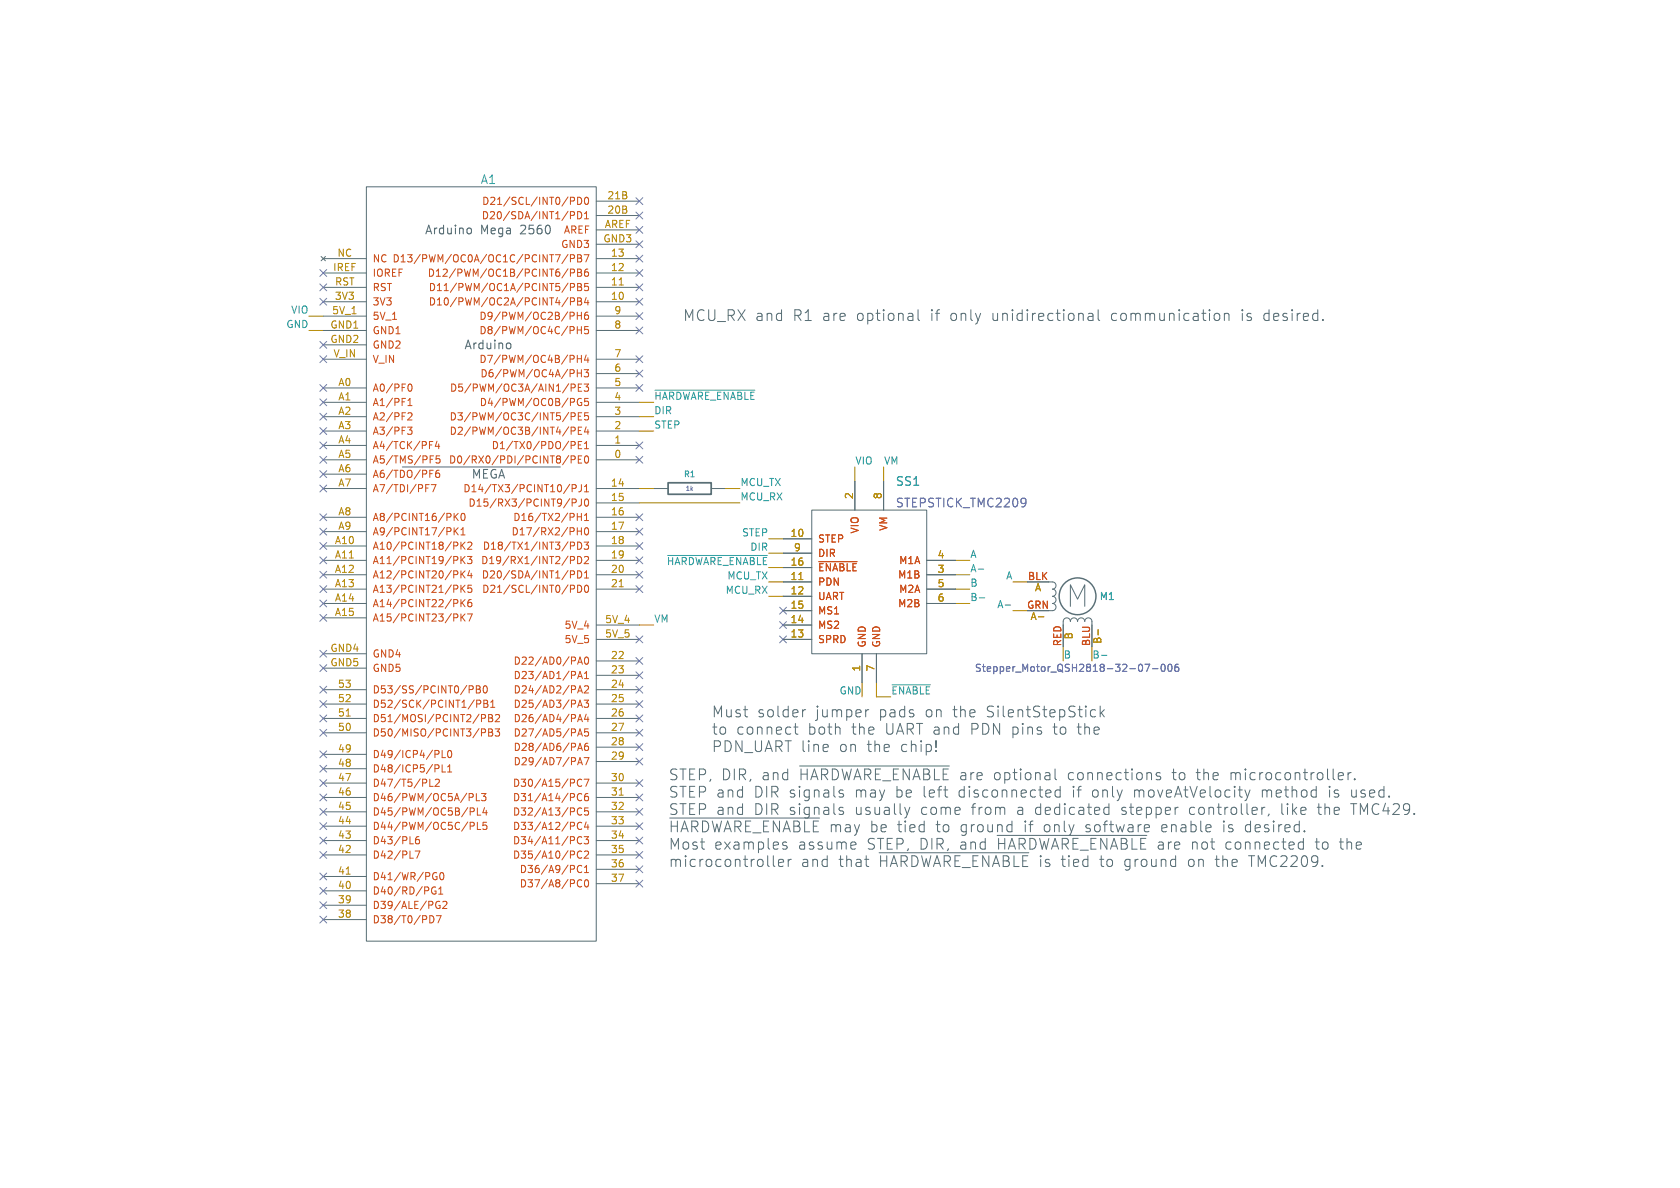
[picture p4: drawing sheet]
<svg xmlns="http://www.w3.org/2000/svg" width="297mm" height="210mm" viewBox="0 0 297 210" stroke-linecap="round" stroke-linejoin="round" font-family="sans-serif">
<g fill="none" stroke="#586e75" stroke-width=".18">
<path d="M64.8 33h40.6v133.4h-40.6zM105.4 38.1h7.6M105.4 35.6h7.6M56.8 45.3l.7 .8M57.1 53.3h7.7M57.1 50.8h7.7M57.1 48.3h7.7M57.1 45.7h7.7M57.1 55.9h7.7M57.1 58.4h7.7M57.5 45.3l-.7 .8M105.4 53.3h7.6"/>
<path d="M105.4 50.8h7.6M105.4 48.3h7.6M105.4 45.7h7.6M105.4 55.9h7.6M105.4 58.4h7.6M105.4 40.6h7.6M105.4 43.2h7.6M162.3 54.8v1.6l.3 .3M192.4 55.5l.2-.1 .5 .1 .1 1.2M193.2 55.8l-.6 .1a.37 .37 0 0 0-.3 .4 .37 .37 0 0 0 .3 .4l.6-.1M194.1 54.8v1.6l.3 .3M215 55.4a.52 .52 0 0 1 .6 .4v.5a.52 .52 0 0 1-.6 .4"/>
<path d="M216.5 55.6a.47 .47 0 0 1 .8 .1v1M216.5 55.4v1.3M233.9 56.5l.1 .1-.1 .1M57.1 78.7h7.7M57.1 76.2h7.7M57.1 73.7h7.7M57.1 71.1h7.7M57.1 68.6h7.7M57.1 63.5h7.7M57.1 61h7.7M105.4 78.7h7.6M105.4 76.2h7.6"/>
<path d="M105.4 73.7h7.6M105.4 71.1h7.6M105.4 68.6h7.6M105.4 66h7.6M105.4 63.5h7.6M57.1 99.1h7.7M57.1 86.4h7.7M57.1 81.3h7.7M57.1 91.4h7.7M57.1 94h7.7M57.1 96.5h7.7M57.1 83.8h7.7"/>
<path d="M71.1 82.6h28M105.4 99.1h7.6M105.4 86.4h7.6M105.4 81.3h7.6M105.4 88.9h7.6M105.4 91.4h7.6M105.4 94h7.6M105.4 96.5h7.6M115.6 86.4h2.5M125.7 86.4h2.6M138.4 95.3h5.1M138.4 97.8h5.1"/>
<path d="M143.5 90.2h20.3v25.4h-20.3zM151.1 85.1v5.1M156.2 85.1v5.1M163.8 99.1h5.1M57.1 101.6h7.7M57.1 104.1h7.7M57.1 106.7h7.7M57.1 109.2h7.7M57.1 115.6h7.7M57.1 118.1h7.7M105.4 113h7.6M105.4 110.5h7.6"/>
<path d="M105.4 101.6h7.6M105.4 104.1h7.6M105.4 116.8h7.6M105.4 119.4h7.6M138.4 102.9h5.1M138.4 105.4h5.1M138.4 113h5.1M138.4 110.5h5.1M138.4 108h5.1M138.4 100.3h5.1M152.4 115.6v5.1M154.9 115.6v5.1"/>
<path d="M163.8 101.6h5.1M163.8 104.1h5.1M163.8 106.7h5.1M181.6 102.9h4.5a.64 .64 0 0 1 .6 .6 .64 .64 0 0 1-.6 .6 .64 .64 0 0 1 .6 .7 .64 .64 0 0 1-.6 .6 .64 .64 0 0 1 .6 .6 .64 .64 0 0 1-.6 .7 .64 .64 0 0 1 .6 .6 .64 .64 0 0 1-.6 .7h-4.5M188 114.3v-4.4a.64 .64 0 0 1 .6-.7 .64 .64 0 0 1 .6 .7 .64 .64 0 0 1 .7-.7 .64 .64 0 0 1 .6 .7 .64 .64 0 0 1 .6-.7 .64 .64 0 0 1 .7 .7 .64 .64 0 0 1 .6-.7 .64 .64 0 0 1 .6 .7v4.4M189.2 107.2v-3.8l1.3 2.5 1.3-2.5v3.8M57.1 121.9h7.7M57.1 124.5h7.7M57.1 127h7.7M57.1 129.5h7.7M57.1 138.4h7.7M57.1 135.9h7.7"/>
<path d="M57.1 133.4h7.7M105.4 121.9h7.6M105.4 124.5h7.6M105.4 127h7.6M105.4 129.5h7.6M105.4 132.1h7.6M105.4 134.6h7.6M105.4 138.4h7.6M140.3 128.5h.8M140.6 127.9v1.6l.1 .2 .4 .1M141.4 135.4h26.4M142.4 125.5h-.3l-.2 .3"/>
<path d="M148.4 139.7l.2-.1 .5 .1M153.6 125.5l-.5 .1M165.5 132.7l.1 .1-.1 .1M165.5 131h.1l-.1 1.1M186.5 135.9v1.7l.3 .2M187.4 139.7l-.5-.1-.4 .4v.5l.2 .3 .2 .1 .5-.1M187.4 139v1.9M193.1 125.5h.6M193.7 126.6l-.6 .1M194.5 124.8v1.9M194.7 126l.5 .7M195.2 125.5l-.7 .7"/>
<path d="M205.1 136.7l-.4-.1-.3 .2 .1 .3 .6 .2 .1 .2-.1 .3h-.2h-.5M220.1 139.6l.4 1.3M221 139.6l-.5 1.3M236.6 137.6l.3 .2h.5M236.6 136.8l.3-.2h.3l.3 .2v.2l-.9 .2M238.3 136.6v1.2M238.9 136.6l-.4 .1-.2 .2M239.5 137.7l.1 .1h-.1M239.5 137.7l-.1 .1h.1M239.5 137.7v.1M57.1 141h7.7M57.1 143.5h7.7"/>
<path d="M57.1 146.1h7.7M57.1 148.6h7.7M57.1 151.1h7.7M57.1 157.5h7.7M57.1 154.9h7.7M105.4 141h7.6M105.4 143.5h7.6M105.4 146.1h7.6M105.4 148.6h7.6M105.4 151.1h7.6M105.4 153.7h7.6M105.4 156.2h7.6"/>
<path d="M118.4 144.6h26.5M136.7 151.3v1.6l.3 .3M137.6 152.5l.9-.1-.1-.4-.5-.1-.3 .3 .1 .9 .2 .1 .5-.1M138.3 149.2l.1 .2 .7 .2 .1 .1-.1 .3-.2 .1-.6-.1M139.1 148.9l-.5-.1-.3 .3M139.3 151.9v1.3M139.9 151.9l-.4 .1-.2 .3M148.4 140.2l.5 .1 .2 .2v.3l-.6 .1M148.4 143.3h.5l.2 .3v.3l-.6 .1M148.4 142.8l.2-.1 .5 .1M151 148.8l.2 .1 .1 .4-.9 .2M151.2 150l-.2 .1"/>
<path d="M152.9 151.9h.7M153.4 153.2h.2M155.4 150.7h26.5M159.9 142.7l.5 1.3M160.4 144l-.2 .4M160.8 142.7l-.4 1.3M176.3 147.7h26.4M178.7 145.8l.2 .1M178.9 145.1v1.9M178.9 147h-.2M195.5 142.7l.5 .1M196 143.9l-.5 .1"/>
<path d="M196 142.1v1.9M202.9 145.8l.2 .1 .1 .3-.9 .2M203.1 147h-.2M220.5 140.9l-.2 .6M223.1 142.7v1.3M223.6 142.7l-.3 .1-.2 .3M224.3 143.9l-.1 .3M229.9 148.8l.5 .1M230.4 150l-.5 .1M230.4 148.2v1.9M230.6 146.9l.1 .1h-.1M57.1 162.6h7.7"/>
<path d="M57.1 160h7.7"/>
</g>
<path d="M109.5 50.4h.7M109.5 103.7h.7M141.2 102.5h.7M183.6 109h.9M194.1 111.3v.9M61.2 126.6h.7M61.2 154.5h.7M109.5 140.6h.7" fill="none" stroke="#b58900" stroke-width=".18"/>
<g fill="none" stroke="#cb4b16" stroke-width=".18">
<path d="M100.8 34.9h.5l.3 .2-.1 .4h-.7M100.8 37.4h.5l.3 .3-.1 .3-.7 .1M102.1 34.9a.64 .64 0 0 1 .7 .6 .64 .64 0 0 1-.7 .6zM102.1 37.4a.64 .64 0 0 1 .7 .6 .64 .64 0 0 1-.7 .7zM103.3 37.8l.4-.4v1.3M103.3 38.7h.8M103.4 35l.2-.1a.68 .68 0 0 1 .5 .6 .68 .68 0 0 1-.5 .6l-.2-.1-.1-.3zM100.4 52.6l-1.1 1.6M100.4 50l-1.1 1.7M100.4 47.5l-1.1 1.6M100.4 45l-1.1 1.6M100.8 45.7l.7-.1 .1-.1-.1-.3-.7-.2v1.3"/>
<path d="M100.8 48.2h.7l.1-.2-.1-.3-.7-.1v1.2M100.8 50.8l.7-.1 .1-.2-.1-.3-.7-.1v1.3M100.8 53.3h.7l.1-.2-.1-.3-.7-.2v1.3M102.1 55.2v1.3M102.1 57.7v1.3M102.1 58.3h.7M102.1 55.8h.7M102.1 52.6h.4l.3 .3-.3 .4 .3 .1v.3l-.2 .2h-.5zM102.1 45h.4l.3 .3-.3 .3 .3 .2v.3l-.2 .2h-.5zM102.1 47.6h.4l.3 .2-.3 .4 .3 .1v.3l-.2 .2h-.5zM102.1 50.1h.4l.3 .3-.3 .3 .3 .1v.3l-.2 .3h-.5zM102.1 53.3h.4"/>
<path d="M102.1 50.7h.4M102.1 48.2h.4M102.1 45.6h.4M102.8 55.2v1.3M102.8 57.7v1.3M103.3 45h.8l-.5 1.3M103.6 52.6l-.3 .9h.8M103.9 47.6h-.3a.86 .86 0 0 0 0 1.2l.4-.1 .1-.4-.3-.2h-.4l-.1 .2M103.9 55.2l-.3 .1a.86 .86 0 0 0 0 1.2l.4-.2 .1-.4-.3-.2h-.4l-.1 .2M103.9 53.1v.8M104 50.1h-.6l-.1 .6 .2-.1 .4 .1 .2 .1-.1 .5-.2 .1-.5-.1M104 57.7h-.6l-.1 .6 .2-.1 .4 .1 .2 .2-.1 .4-.2 .1-.5-.1"/>
<path d="M72.1 75.5h.7l-.4 .5 .4 .1v.4l-.2 .3h-.4M72.1 71.7h.7M72.1 70.8l.4-.4v1.3M72.2 73h.4l.2 .3-.7 .9h.7M72.2 68l.2-.1a.68 .68 0 0 1 .5 .6 .68 .68 0 0 1-.5 .7l-.2-.2M75.9 78h.6M75.9 78.7h.4M77.3 78l-.3 .9h.7M77.6 78.5v.8M100.5 75.4l-1 1.7M101 68.6l.6-.1 .1-.2-.1-.3-.6-.1v1.3M101 73.6h.6l.1-.2-.1-.3-.6-.1v1.2"/>
<path d="M101 76.2l.6-.1 .1-.2-.1-.3-.6-.1v1.3M101 78h.5l.2 .3-.1 .4h-.6M102.1 62.8v1.3M102.1 65.3v1.3M102.1 66h.7M102.1 63.4h.7M102.2 78.7h.5M102.2 76.1h.5M102.2 73.6h.5M102.2 68.5h.5M102.8 70.5a.59 .59 0 0 0-.8 .6 .59 .59 0 0 0 .8 .5v-.4h-.2M102.8 62.8v1.3"/>
<path d="M102.8 65.3v1.3M102.8 67.9h-.6v1.3h.6M102.8 73h-.6v1.2h.6M102.8 75.5h-.6v1.3h.6M102.8 78h-.6v1.3h.6M103.3 65.3h.8l-.5 .5 .4 .2v.5l-.2 .1-.5-.1M103.3 67.9h.8l-.5 .5 .4 .1v.5l-.2 .2-.5-.2M103.3 79.3h.8M103.3 78.4l.4-.4v1.3M103.6 75.4l-.3 1h.8M103.6 62.7l-.3 1h.8M103.9 63.2v.9"/>
<path d="M103.9 75.9v.9M104 70.4h-.6l-.1 .6 .2-.1 .4 .1 .2 .2-.1 .4-.2 .1-.5-.1M104 73h-.6l-.1 .6 .2-.1h.4l.2 .2-.1 .4-.2 .1-.5-.1M75.3 85.7h.6M75.3 86.3h.4M76 83.1h.6M76 80.6h.7M76 81.2h.5M76.2 85.7h.9l-.6 1.2M77.6 83.1l-.3 .1a.85 .85 0 0 0 0 1.2l.4-.1v-.4l-.2-.3-.4 .1-.1 .2M77.7 80.6h-.6v.6l.2-.1h.4l.1 .2-.1 .4-.1 .2-.5-.2M80.3 90.7v1.3"/>
<path d="M80.3 93.3v1.3M80.5 91.3l.5 .7M80.5 93.8l.5 .8M81 90.7l-.7 .8M81 93.3l-.7 .7M81.5 94.6h.7M81.5 95.8v1.3M81.5 98.4v1.2M81.5 93.7l.4-.4v1.3M81.7 90.8l.1-.1a.68 .68 0 0 1 .4 .7 .68 .68 0 0 1-.4 .6 .84 .84 0 0 1-.1-1.2zM81.7 96.4l.5 .7M81.7 98.9l.5 .7"/>
<path d="M82.2 95.8l-.7 .8M82.2 98.4l-.7 .7M82.6 98.4h.8l-.4 .5 .4 .1v.5l-.2 .1-.6-.1M82.7 96l.5-.2 .2 .4-.8 .9h.8M100.5 80.5l-1 1.7M100.7 85.6l-1.1 1.6M100.8 95.8h.5l.3 .3-.1 .3-.7 .1M100.8 98.4h.5l.3 .2-.1 .4h-.7M101 81.3l.6-.1 .1-.2-.1-.3-.6-.1v1.3M101.1 86.3h.7l.1-.2-.1-.3-.7-.1v1.2M101.1 88.9l.7-.1 .1-.2-.1-.3-.7-.1v1.3M102.1 90.7v1.3"/>
<path d="M102.1 93.3v1.3M102.1 91.4h.7M102.1 93.9h.7M102.1 95.8a.64 .64 0 0 1 .7 .7 .64 .64 0 0 1-.7 .6zM102.1 98.4a.64 .64 0 0 1 .7 .6 .64 .64 0 0 1-.7 .6zM102.2 81.2h.5M102.8 85.7v.9a.41 .41 0 0 1-.5 .3M102.8 88.2v.9a.41 .41 0 0 1-.5 .4M102.8 90.7v1.3M102.8 93.3v1.3M102.8 80.6h-.6v1.3h.6M103.3 95.8h.8l-.5 .5 .4 .1v.6l-.2 .1-.5-.1"/>
<path d="M103.3 98.5l.5-.1 .3 .3-.8 .9h.8M103.3 86l.4-.3v1.2M103.3 91.1l.4-.4v1.3M103.3 86.9h.8M103.3 92h.8M103.4 80.7l.2-.1a.68 .68 0 0 1 .5 .6 .68 .68 0 0 1-.5 .7l-.2-.2-.1-.3zM103.4 93.4l.2-.1a.68 .68 0 0 1 .5 .6 .68 .68 0 0 1-.5 .7l-.2-.2-.1-.3zM103.5 88.3l.1-.1a.68 .68 0 0 1 .5 .6 .68 .68 0 0 1-.5 .7 .84 .84 0 0 1-.1-1.2zM144.8 99.3h6.7M81.5 100.9v1.3M81.5 103.4v1.3M81.5 106v1.3"/>
<path d="M81.5 108.5v1.3M81.7 101.5l.5 .7M81.7 104l.5 .7M81.7 106.5l.5 .8M81.7 109.1l.5 .7M82.2 100.9l-.7 .7M82.2 103.4l-.7 .8M82.2 106l-.7 .7M82.2 108.5l-.7 .8M82.6 108.5h.9l-.6 1.3M83 100.8l-.3 1h.8M83.3 106l-.4 .1a.86 .86 0 0 0 0 1.2l.5-.2v-.4l-.2-.2h-.4l-.1 .2"/>
<path d="M83.3 101.3v.9M83.4 103.4h-.6l-.1 .7 .2-.2 .4 .1 .1 .2v.4l-.2 .1-.5-.1M100.8 100.9h.5l.3 .3-.1 .3-.7 .1M100.8 103.4h.5l.3 .3-.1 .4h-.7M102.1 100.9a.64 .64 0 0 1 .7 .6 .64 .64 0 0 1-.7 .7zM102.1 103.4a.64 .64 0 0 1 .7 .7 .64 .64 0 0 1-.7 .6zM102.1 117.4l.4-1.3 .5 1.3M102.1 120l.4-1.3 .5 1.3M102.2 117.1h.6M102.2 119.6h.6M103.3 101.3l.4-.4v1.3M103.3 119.1l.4-.4v1.3"/>
<path d="M103.3 102.2h.8M103.3 120h.8M103.4 103.6l.2-.2a.68 .68 0 0 1 .5 .7 .68 .68 0 0 1-.5 .6l-.2-.1-.1-.4zM103.4 116.3l.2-.2a.68 .68 0 0 1 .5 .7 .68 .68 0 0 1-.5 .6l-.2-.1-.1-.4zM76 137.7v1.3h.6M76.9 135.2h.5l.2 .2-.1 .4-.6 .1M77 137.9l.4-.2 .3 .4-.8 .9h.8M78.2 132.7v1.2h.6M78.2 135.2v1.3h.6M79.1 136.5h.8M79.1 135.6l.4-.4v1.3M79.3 132.8l.1-.1a.68 .68 0 0 1 .5 .6 .68 .68 0 0 1-.5 .6l-.1-.1-.2-.4z"/>
<path d="M82.9 121.2h.5l.3 .3-.2 .3-.6 .1M84.2 121.2h.4l.3 .3-.3 .3 .3 .2v.3l-.2 .2h-.5zM84.2 121.8h.4M84.3 124.4h.6l.1-.2-.1-.3-.6-.1v1.2M85.1 128.8h.5l.2 .3-.1 .4h-.6M85.1 126.3h.5l.2 .3-.1 .3-.6 .1M85.5 121.4l.2-.2a.68 .68 0 0 1 .5 .7 .68 .68 0 0 1-.5 .6l-.2-.1-.1-.4zM85.5 123.8h.5l.2 .2-.2 .4 .2 .1 .1 .3-.3 .2h-.5zM85.5 124.4h.5M86.4 128.8h.4l.3 .3-.3 .4 .3 .1v.3l-.2 .2h-.5zM86.4 126.3h.4l.3 .3-.3 .3 .3 .1v.3l-.2 .3h-.5zM86.4 129.5h.4"/>
<path d="M86.4 126.9h.4M86.8 125h.7M86.8 124.1l.3-.3v1.2M87.5 128.8h.8l-.4 .5 .4 .2v.5l-.2 .1-.6-.1M87.6 126.4l.5-.1 .2 .4-.8 .9h.8M102.1 122.5l.4-1.3 .5 1.3M102.1 125l.4-1.2 .5 1.2M102.1 127.6l.4-1.3 .5 1.3M102.1 130.1l.4-1.3 .5 1.3M102.1 132.7l.4-1.3 .5 1.3M102.1 135.2l.4-1.3 .5 1.3M102.2 122.1h.6"/>
<path d="M102.2 124.7h.6M102.2 127.2h.6M102.2 129.8h.6M102.2 132.3h.6M102.2 134.8h.6M102.8 137.9a.6 .6 0 0 0-.8 .4 .6 .6 0 0 0 .6 .7l.2-.1M103.3 123.8h.8l-.5 .5 .4 .1v.5l-.2 .1-.5-.1M103.3 133.9h.8l-.5 1.3M103.3 137.7h.8l-.5 1.3M103.3 121.4l.5-.2 .3 .4-.8 .9h.8M103.6 126.2l-.3 1h.8M103.9 131.4l-.3 .1a.86 .86 0 0 0 0 1.2l.4-.2 .1-.4-.3-.2h-.4l-.1 .2"/>
<path d="M103.9 126.7v.9M104 128.8h-.6l-.1 .7 .2-.2 .4 .1 .2 .2-.1 .4-.2 .1-.5-.1M73.4 150.4h.8l-.5 1.3M74.1 147.9l-.4 .1a.85 .85 0 0 0 0 1.2l.4-.2 .1-.4-.3-.2h-.3l-.2 .2M76.8 157.5h.3l-.1 .5h-.5l-.2-.2M76.9 154.2l.3 .1M77 156.9h-.5l-.2 .2M77 155h.3v.4l-.3 .1M77.3 159.4h.4M77.6 158.1h.7M77.6 157.2l.3-.4v1.3M77.9 154.4l.1-.2a.68 .68 0 0 1 .5 .7 .68 .68 0 0 1-.5 .6l-.1-.1-.2-.4z"/>
<path d="M78.3 159.5l.5-.2 .2 .4-.8 .9h.8M82.9 140.3h.5l.3 .2-.2 .4h-.6M83.1 142.8h.5l.2 .3-.1 .3-.6 .1M83.1 145.4h.5l.2 .2-.1 .4h-.6M84.2 140.3v1.2h.6M84.4 142.8v1.3h.6M84.4 145.4v1.2h.6M85.1 140.3h.8l-.4 .5 .3 .1v.5l-.1 .1-.6-.1M85.7 142.8l-.3 .9h.7M86 143.2v.9M86 145.4h-.6v.6l.1-.2 .5 .1 .1 .2-.1 .4-.2 .1-.4-.1M102.1 156.5l.4 .3 .3-.1"/>
<path d="M102.8 140.4a.6 .6 0 0 0-.8 .4 .6 .6 0 0 0 .6 .7l.2-.1M102.8 142.9a.6 .6 0 0 0-.8 .5 .6 .6 0 0 0 .6 .7l.2-.1M102.8 145.5a.6 .6 0 0 0-.8 .4 .6 .6 0 0 0 .6 .7l.2-.1M102.8 148a.6 .6 0 0 0-.8 .4 .6 .6 0 0 0 .6 .8l.2-.2M102.8 150.6a.6 .6 0 0 0-.8 .4 .6 .6 0 0 0 .6 .7l.2-.1M102.8 153.1a.6 .6 0 0 0-.8 .4 .6 .6 0 0 0 .6 .7l.2-.1M102.8 155.6l-.3-.1-.4 .3M103.3 147.9h.8l-.5 .5 .4 .1v.5l-.2 .2-.5-.2M103.3 150.6l.5-.2 .3 .4-.8 .9h.8M103.3 153.3l.4-.3v1.2M103.3 154.2h.8M103.4 155.6l.2-.1a.68 .68 0 0 1 .5 .7 .68 .68 0 0 1-.5 .6l-.2-.1-.1-.4z"/>
<path d="M103.6 145.3l-.3 .9h.8M103.9 140.3h-.3a.86 .86 0 0 0 0 1.2l.4-.1 .1-.4-.3-.2h-.4l-.1 .2M103.9 145.8v.8M104 142.8h-.6l-.1 .6 .2-.1 .4 .1 .2 .1-.1 .5-.2 .1-.5-.1M76 161.9a.64 .64 0 0 1 .7 .6 .64 .64 0 0 1-.7 .6M77.1 161.9h.9l-.6 1.2M77.6 160.1h.2v.4l-.2 .1-.3-.1"/>
</g>
<g fill="none" stroke="#6c71c4" stroke-width=".18">
<path d="M112.4 35l1.2 1.2M112.4 37.5l1.2 1.2M113.6 35l-1.2 1.2M113.6 37.5l-1.2 1.2M56.5 52.7l1.3 1.2M56.5 47.7l1.3 1.2M56.5 50.2l1.3 1.2M57.8 52.7l-1.3 1.2M57.8 47.7l-1.3 1.2M57.8 50.2l-1.3 1.2M112.4 42.6l1.2 1.2M112.4 45.1l1.2 1.2"/>
<path d="M112.4 47.7l1.2 1.2M112.4 50.2l1.2 1.2M112.4 52.7l1.2 1.2M112.4 55.3l1.2 1.2M112.4 57.8l1.2 1.2M112.4 40l1.2 1.2M113.6 50.2l-1.2 1.2M113.6 52.7l-1.2 1.2M113.6 45.1l-1.2 1.2M113.6 42.6l-1.2 1.2M113.6 47.7l-1.2 1.2M113.6 55.3l-1.2 1.2"/>
<path d="M113.6 57.8l-1.2 1.2M113.6 40l-1.2 1.2M56.5 68l1.3 1.2M56.5 73.1l1.3 1.2M56.5 75.6l1.3 1.2M56.5 70.5l1.3 1.2M56.5 78.1l1.3 1.2M56.5 60.4l1.3 1.2M56.5 62.9l1.3 1.2M57.8 68l-1.3 1.2M57.8 73.1l-1.3 1.2M57.8 75.6l-1.3 1.2"/>
<path d="M57.8 70.5l-1.3 1.2M57.8 78.1l-1.3 1.2M57.8 60.4l-1.3 1.2M57.8 62.9l-1.3 1.2M112.4 68l1.2 1.2M112.4 65.4l1.2 1.2M112.4 62.9l1.2 1.2M112.4 78.1l1.2 1.2M113.6 65.4l-1.2 1.2M113.6 68l-1.2 1.2M113.6 62.9l-1.2 1.2M113.6 78.1l-1.2 1.2"/>
<path d="M56.5 98.5l1.3 1.2M56.5 95.9l1.3 1.2M56.5 93.4l1.3 1.2M56.5 85.8l1.3 1.2M56.5 90.8l1.3 1.2M56.5 83.2l1.3 1.2M56.5 80.7l1.3 1.2M57.8 98.5l-1.3 1.2M57.8 95.9l-1.3 1.2M57.8 93.4l-1.3 1.2M57.8 85.8l-1.3 1.2M57.8 90.8l-1.3 1.2"/>
<path d="M57.8 83.2l-1.3 1.2M57.8 80.7l-1.3 1.2M112.4 98.5l1.2 1.2M112.4 95.9l1.2 1.2M112.4 93.4l1.2 1.2M112.4 80.7l1.2 1.2M112.4 90.8l1.2 1.2M113.6 98.5l-1.2 1.2M113.6 95.9l-1.2 1.2M113.6 93.4l-1.2 1.2M113.6 80.7l-1.2 1.2M113.6 90.8l-1.2 1.2"/>
<path d="M181.2 88.1l.1 .1a1.28 1.28 0 0 1-.2 1.3M181.4 88.7l-.2 .2M56.5 115l1.3 1.2M56.5 106.1l1.3 1.2M56.5 108.6l1.3 1.2M56.5 117.5l1.3 1.2M56.5 101l1.3 1.2M56.5 103.5l1.3 1.2M57.8 115l-1.3 1.2M57.8 106.1l-1.3 1.2M57.8 108.6l-1.3 1.2M57.8 117.5l-1.3 1.2"/>
<path d="M57.8 101l-1.3 1.2M57.8 103.5l-1.3 1.2M112.4 101l1.2 1.2M112.4 112.4l1.2 1.2M112.4 103.5l1.2 1.2M112.4 116.2l1.2 1.2M112.4 118.8l1.2 1.2M113.6 101l-1.2 1.2M113.6 112.4l-1.2 1.2M113.6 103.5l-1.2 1.2M113.6 116.2l-1.2 1.2M113.6 118.8l-1.2 1.2"/>
<path d="M137.8 112.4l1.2 1.2M137.8 109.9l1.2 1.2M137.8 107.3l1.2 1.3M139 112.4l-1.2 1.2M139 109.9l-1.2 1.2M139 107.3l-1.2 1.3M201.9 117.5l.1 .4-.1 .7M202.4 117.4h.9l-.6 1.3M203.7 118.2h1M205.4 117.5l.2-.1a.68 .68 0 0 1 .4 .7 .68 .68 0 0 1-.4 .6 .84 .84 0 0 1-.2-1.2zM206.6 117.5l.2-.1a.68 .68 0 0 1 .4 .7 .68 .68 0 0 1-.4 .6l-.2-.1-.1-.4zM208.3 117.4l-.4 .1a.86 .86 0 0 0 0 1.2l.4-.1 .1-.5-.2-.2-.4 .1-.1 .1"/>
<path d="M56.5 137.8l1.3 1.2M56.5 135.3l1.3 1.2M56.5 126.4l1.3 1.2M56.5 132.7l1.3 1.3M56.5 121.3l1.3 1.2M56.5 123.9l1.3 1.2M56.5 128.9l1.3 1.2M57.8 137.8l-1.3 1.2M57.8 135.3l-1.3 1.2M57.8 126.4l-1.3 1.2M57.8 132.7l-1.3 1.3M57.8 121.3l-1.3 1.2"/>
<path d="M57.8 123.9l-1.3 1.2M57.8 128.9l-1.3 1.2M112.4 126.4l1.2 1.2M112.4 137.8l1.2 1.2M112.4 134l1.2 1.2M112.4 131.5l1.2 1.2M112.4 123.9l1.2 1.2M112.4 128.9l1.2 1.2M112.4 121.3l1.2 1.2M113.6 126.4l-1.2 1.2M113.6 137.8l-1.2 1.2M113.6 134l-1.2 1.2"/>
<path d="M113.6 131.5l-1.2 1.2M113.6 123.9l-1.2 1.2M113.6 128.9l-1.2 1.2M113.6 121.3l-1.2 1.2M56.5 140.4l1.3 1.2M56.5 142.9l1.3 1.2M56.5 156.9l1.3 1.2M56.5 145.4l1.3 1.3M56.5 150.5l1.3 1.2M56.5 148l1.3 1.2M56.5 159.4l1.3 1.2M56.5 154.3l1.3 1.2"/>
<path d="M57.8 140.4l-1.3 1.2M57.8 142.9l-1.3 1.2M57.8 156.9l-1.3 1.2M57.8 145.4l-1.3 1.3M57.8 150.5l-1.3 1.2M57.8 148l-1.3 1.2M57.8 159.4l-1.3 1.2M57.8 154.3l-1.3 1.2M112.4 153.1l1.2 1.2M112.4 155.6l1.2 1.2M112.4 145.4l1.2 1.3M112.4 150.5l1.2 1.2"/>
<path d="M112.4 148l1.2 1.2M112.4 142.9l1.2 1.2M112.4 140.4l1.2 1.2M113.6 153.1l-1.2 1.2M113.6 155.6l-1.2 1.2M113.6 145.4l-1.2 1.3M113.6 150.5l-1.2 1.2M113.6 148l-1.2 1.2M113.6 142.9l-1.2 1.2M113.6 140.4l-1.2 1.2M56.5 162l1.3 1.2M57.8 162l-1.3 1.2"/>
</g>
<path d="M118.1 85.3h7.6v2.1h-7.6z" fill="none" stroke="#586e75" stroke-width=".3"/>
<path d="M82.8 40.3l.4 .1 .1 .2v.6l-.5 .1M89.8 60.6l.4 .1 .1 .2-.1 .6-.4 .2" fill="none" stroke="#586e75" stroke-width=".19"/>
<circle cx="190.5" cy="105.4" r="3.3" fill="none" stroke="#586e75" stroke-width=".25"/>
<path d="M115.8 69h17.6M118 98.2h17.7M172.9 100.6h1M173.1 105.7h1M177.7 107h1M194.7 115.8h1M157.7 121.1h6.8" fill="none" stroke="#2aa198" stroke-width=".18"/>
<g fill="none" stroke="#859900" stroke-width=".18">
<path d="M54.6 55.9h2.5M54.6 58.4h2.5M113 71.1h2.6M113 76.2h2.6M113 73.7h2.6M113 88.9h17.8M113 86.4h2.6M128.3 86.4h2.5M135.9 97.8h2.5M135.9 95.3h2.5M151.1 82.6v2.5M156.2 82.6v2.5"/>
<path d="M168.9 99.1h2.5M113 110.5h2.6M135.9 102.9h2.5M135.9 105.4h2.5M168.9 104.1h2.5M168.9 101.6h2.5M168.9 106.7h2.5M179.1 102.9h2.5M179.1 108h2.5M188 114.3v2.5M193 114.3v2.5M152.4 120.7v2.5"/>
<path d="M154.9 120.7v2.5h2.6"/>
</g>
<g font-size="2.7" fill="#586e75">
<text x="120.6" y="56.9">MCU_RX and</text>
<text x="140.1" y="56.9">R1 are</text>
<text x="151.4" y="56.9">optional</text>
<text x="164.6" y="56.9">if</text>
<text x="168.1" y="56.9">only</text>
<text x="175.5" y="56.9">unidirectional</text>
<text x="196.6" y="56.9">communication</text>
<text x="219.8" y="56.9">is</text>
<text x="223.7" y="56.9">desired.</text>
<text x="125.7" y="127">Must</text>
<text x="125.7" y="130">to</text>
<text x="130.1" y="130">connect</text>
<text x="133.8" y="127">solder</text>
<text x="142.8" y="130">both</text>
<text x="144.1" y="127">jumper</text>
<text x="150.5" y="130">the</text>
<text x="155.4" y="127">pads</text>
<text x="156.5" y="130">UART and</text>
<text x="163.6" y="127">on</text>
<text x="168.6" y="127">the</text>
<text x="171.7" y="130">PDN pins</text>
<text x="174.5" y="127">SilentStepStick</text>
<text x="186.5" y="130">to</text>
<text x="190.8" y="130">the</text>
<text x="125.7" y="133.1">PDN_UART line</text>
<text x="148.3" y="133.1">on</text>
<text x="153.3" y="133.1">the</text>
<text x="159.2" y="133.1">chip!</text>
<text x="118.1" y="138.1">STEP, DIR, and</text>
<text x="118.1" y="141.2">STEP and</text>
<text x="133.2" y="141.2">DIR signals</text>
<text x="141.3" y="138.1">~{HARDWARE_ENABLE}</text>
<text x="151.2" y="141.2">may</text>
<text x="158.4" y="141.2">be</text>
<text x="163.3" y="141.2">left</text>
<text x="169.6" y="141.2">disconnected</text>
<text x="169.7" y="138.1">are</text>
<text x="175.7" y="138.1">optional</text>
<text x="188.9" y="138.1">connections</text>
<text x="189.8" y="141.2">if</text>
<text x="193.4" y="141.2">only</text>
<text x="200.8" y="141.2">moveAtVelocity</text>
<text x="207.5" y="138.1">to</text>
<text x="211.8" y="138.1">the</text>
<text x="217.8" y="138.1">microcontroller.</text>
<text x="223.5" y="141.2">method</text>
<text x="235.4" y="141.2">is</text>
<text x="239.4" y="141.2">used.</text>
<text x="118.1" y="144.2">STEP and</text>
<text x="118.1" y="147.3">~{HARDWARE_ENABLE}</text>
<text x="133.2" y="144.2">DIR signals</text>
<text x="146.5" y="147.3">may</text>
<text x="151.2" y="144.2">usually</text>
<text x="153.7" y="147.3">be</text>
<text x="158.6" y="147.3">tied</text>
<text x="162.9" y="144.2">come</text>
<text x="165.5" y="147.3">to</text>
<text x="169.8" y="147.3">ground</text>
<text x="171.9" y="144.2">from</text>
<text x="180" y="144.2">a dedicated</text>
<text x="181.2" y="147.3">if</text>
<text x="184.7" y="147.3">only</text>
<text x="192.1" y="147.3">software</text>
<text x="198.5" y="144.2">stepper</text>
<text x="205.6" y="147.3">enable</text>
<text x="210.6" y="144.2">controller,</text>
<text x="216.6" y="147.3">is</text>
<text x="220.5" y="147.3">desired.</text>
<text x="226.9" y="144.2">like</text>
<text x="233.5" y="144.2">the</text>
<text x="239.5" y="144.2">TMC429.</text>
<text x="118.1" y="150.4">Most</text>
<text x="118.1" y="153.4">microcontroller</text>
<text x="126.2" y="150.4">examples</text>
<text x="141" y="150.4">assume</text>
<text x="141.5" y="153.4">and</text>
<text x="148.2" y="153.4">that</text>
<text x="153.3" y="150.4">STEP, DIR, and</text>
<text x="155.4" y="153.4">~{HARDWARE_ENABLE} tied</text>
<text x="176.4" y="150.4">~{HARDWARE_ENABLE}</text>
<text x="183.7" y="153.4">is</text>
<text x="194.6" y="153.4">to</text>
<text x="198.9" y="153.4">ground</text>
<text x="204.8" y="150.4">are</text>
<text x="210.3" y="153.4">on</text>
<text x="210.9" y="150.4">not</text>
<text x="215.2" y="153.4">the</text>
<text x="216.9" y="150.4">connected</text>
<text x="221.2" y="153.4">TMC2209.</text>
<text x="233" y="150.4">to</text>
<text x="237.3" y="150.4">the</text>
</g>
<g font-size="2.1" fill="#268bd2">
<text x="84.9" y="32.7">A1</text>
<text x="158.3" y="86.1">SS1</text>
</g>
<g font-size="2.1" fill="#586e75">
<text x="75" y="41.7">Arduino</text>
<text x="84.9" y="41.7">Mega</text>
<text x="92.2" y="41.7">2560</text>
<text x="82" y="62">Arduino</text>
<text x="83.3" y="84.9">MEGA</text>
</g>
<text font-size="2.1" fill="#6c71c4" x="158.3" y="89.9">STEPSTICK_TMC2209</text>
<g font-size="1.8" fill="#b58900">
<text x="107.3" y="35.3">21B</text>
<text x="106.8" y="40.4">AREF</text>
<text x="107.3" y="37.8">20B</text>
<text x="59.6" y="45.5">NC</text>
<text x="106.6" y="42.9">GND3</text>
<text x="107.9" y="45.5">13</text>
<text x="58.8" y="48">IREF</text>
<text x="59.1" y="53.1">3V3</text>
<text x="59.1" y="50.5">RST</text>
<text x="107.9" y="53.1">10</text>
<text x="107.9" y="50.5">11</text>
<text x="107.9" y="48">12</text>
<text x="58.3" y="58.2">GND1</text>
<text x="58.6" y="55.6">5V_1</text>
<text x="108.5" y="58.2">8</text>
<text x="108.5" y="55.6">9</text>
<text x="58.3" y="60.7">GND2</text>
<text x="58.9" y="63.2">V_IN</text>
<text x="108.5" y="65.8">6</text>
<text x="108.5" y="63.2">7</text>
<text x="59.7" y="68.3">A0</text>
<text x="59.7" y="70.9">A1</text>
<text x="108.5" y="70.9">4</text>
<text x="108.5" y="68.3">5</text>
<text x="59.7" y="73.4">A2</text>
<text x="59.7" y="75.9">A3</text>
<text x="108.5" y="75.9">2</text>
<text x="108.5" y="73.4">3</text>
<text x="59.7" y="78.5">A4</text>
<text x="59.7" y="81">A5</text>
<text x="59.7" y="83.6">A6</text>
<text x="108.5" y="81">0</text>
<text x="108.5" y="78.5">1</text>
<text x="59.7" y="86.1">A7</text>
<text x="107.9" y="86.1">14</text>
<text x="107.9" y="88.6">15</text>
<text x="150.9" y="88.3" transform="rotate(-90 150.9 88.3)">2</text>
<text x="156" y="88.3" transform="rotate(-90 156 88.3)">8</text>
<text x="59.7" y="91.2">A8</text>
<text x="59.7" y="93.7">A9</text>
<text x="107.9" y="91.2">16</text>
<text x="107.9" y="93.7">17</text>
<text x="139.7" y="95">10</text>
<text x="59.1" y="96.3">A10</text>
<text x="59.1" y="98.8">A11</text>
<text x="59.1" y="101.3">A12</text>
<text x="107.9" y="96.3">18</text>
<text x="107.9" y="98.8">19</text>
<text x="107.9" y="101.3">20</text>
<text x="139.7" y="100.1">16</text>
<text x="140.3" y="97.5">9</text>
<text x="165.7" y="101.3">3</text>
<text x="165.7" y="98.8">4</text>
<text x="59.1" y="103.9">A13</text>
<text x="59.1" y="106.4">A14</text>
<text x="107.9" y="103.9">21</text>
<text x="139.7" y="102.6">11</text>
<text x="139.7" y="105.2">12</text>
<text x="139.7" y="107.7">15</text>
<text x="165.7" y="103.9">5</text>
<text x="165.7" y="106.4">6</text>
<text x="182.9" y="104.9">A</text>
<text x="59.1" y="109">A15</text>
<text x="106.9" y="110.2">5V_4</text>
<text x="106.9" y="112.8">5V_5</text>
<text x="139.7" y="112.8">13</text>
<text x="139.7" y="110.2">14</text>
<text x="182.1" y="109.9">A-</text>
<text x="189.9" y="113.1" transform="rotate(-90 189.9 113.1)">B</text>
<text x="195" y="113.9" transform="rotate(-90 195 113.9)">B-</text>
<text x="58.3" y="115.3">GND4</text>
<text x="58.3" y="117.9">GND5</text>
<text x="107.9" y="116.6">22</text>
<text x="107.9" y="119.1">23</text>
<text x="152.1" y="118.8" transform="rotate(-90 152.1 118.8)">1</text>
<text x="154.7" y="118.8" transform="rotate(-90 154.7 118.8)">7</text>
<text x="59.6" y="124.2">52</text>
<text x="59.6" y="121.7">53</text>
<text x="107.9" y="121.7">24</text>
<text x="107.9" y="124.2">25</text>
<text x="59.6" y="129.3">50</text>
<text x="59.6" y="126.7">51</text>
<text x="107.9" y="126.7">26</text>
<text x="107.9" y="129.3">27</text>
<text x="107.9" y="131.8">28</text>
<text x="59.6" y="135.6">48</text>
<text x="59.6" y="133.1">49</text>
<text x="107.9" y="134.4">29</text>
<text x="59.6" y="143.3">45</text>
<text x="59.6" y="140.7">46</text>
<text x="59.6" y="138.2">47</text>
<text x="107.9" y="138.2">30</text>
<text x="107.9" y="140.7">31</text>
<text x="107.9" y="143.3">32</text>
<text x="59.6" y="148.3">43</text>
<text x="59.6" y="145.8">44</text>
<text x="107.9" y="145.8">33</text>
<text x="107.9" y="148.3">34</text>
<text x="59.6" y="154.7">41</text>
<text x="59.6" y="150.9">42</text>
<text x="107.9" y="150.9">35</text>
<text x="107.9" y="153.4">36</text>
<text x="107.9" y="156">37</text>
<text x="59.6" y="159.8">39</text>
<text x="59.6" y="157.2">40</text>
<text x="59.6" y="162.3">38</text>
</g>
<g font-size="1.8" fill="#cb4b16">
<text x="85.1" y="39">D20/SDA/INT1/PD1</text>
<text x="85.1" y="36.4">D21/SCL/INT0/PD0</text>
<text x="99.6" y="41.5">AREF</text>
<text x="65.8" y="46.6">NC D13/PWM/OC0A/OC1C/PCINT7/PB7</text>
<text x="99.1" y="44">GND3</text>
<text x="65.8" y="49.1">IOREF</text>
<text x="65.8" y="51.7">RST</text>
<text x="75.5" y="49.1">D12/PWM/OC1B/PCINT6/PB6</text>
<text x="75.7" y="51.7">D11/PWM/OC1A/PCINT5/PB5</text>
<text x="65.8" y="54.2">3V3</text>
<text x="65.8" y="56.7">5V_1</text>
<text x="65.8" y="59.3">GND1</text>
<text x="75.7" y="54.2">D10/PWM/OC2A/PCINT4/PB4</text>
<text x="84.7" y="59.3">D8/PWM/OC4C/PH5</text>
<text x="84.7" y="56.7">D9/PWM/OC2B/PH6</text>
<text x="65.8" y="61.8">GND2</text>
<text x="65.8" y="64.4">V_IN</text>
<text x="84.7" y="64.4">D7/PWM/OC4B/PH4</text>
<text x="65.8" y="69.4">A0/PF0</text>
<text x="65.8" y="72">A1/PF1</text>
<text x="79.5" y="69.4">D5/PWM/OC3A/AIN1/PE3</text>
<text x="84.7" y="72">D4/PWM/OC0B/PG5</text>
<text x="84.8" y="66.9">D6/PWM/OC4A/PH3</text>
<text x="65.8" y="74.5">A2/PF2</text>
<text x="65.8" y="77.1">A3/PF3</text>
<text x="79.4" y="77.1">D2/PWM/OC3B/INT4/PE4</text>
<text x="79.4" y="74.5">D3/PWM/OC3C/INT5/PE5</text>
<text x="65.8" y="79.6">A4/TCK/PF4</text>
<text x="65.8" y="82.1">A5/TMS/PF5</text>
<text x="79.3" y="82.1">D0/RX0/PDI/PCINT8/PE0</text>
<text x="86.8" y="79.6">D1/TX0/PDO/PE1</text>
<text x="65.8" y="84.7">A6/TDO/PF6</text>
<text x="65.8" y="87.2">A7/TDI/PF7</text>
<text x="81.8" y="87.2">D14/TX3/PCINT10/PJ1</text>
<text x="82.7" y="89.8">D15/RX3/PCINT9/PJ0</text>
<text x="65.8" y="92.3">A8/PCINT16/PK0</text>
<text x="65.8" y="94.8">A9/PCINT17/PK1</text>
<text x="90.3" y="94.8">D17/RX2/PH0</text>
<text x="90.6" y="92.3">D16/TX2/PH1</text>
<text x="152" y="94.4" transform="rotate(-90 152 94.4)">VIO</text>
<text x="157.1" y="93.9" transform="rotate(-90 157.1 93.9)">VM</text>
<text x="65.8" y="97.4">A10/PCINT18/PK2</text>
<text x="65.8" y="99.9">A11/PCINT19/PK3</text>
<text x="85" y="99.9">D19/RX1/INT2/PD2</text>
<text x="85.3" y="97.4">D18/TX1/INT3/PD3</text>
<text x="144.5" y="96.1">STEP</text>
<text x="144.5" y="101.2">~{ENABLE}</text>
<text x="144.5" y="98.7">DIR</text>
<text x="158.9" y="99.9">M1A</text>
<text x="65.8" y="102.5">A12/PCINT20/PK4</text>
<text x="65.8" y="105">A13/PCINT21/PK5</text>
<text x="65.8" y="107.5">A14/PCINT22/PK6</text>
<text x="85.1" y="102.5">D20/SDA/INT1/PD1</text>
<text x="85.1" y="105">D21/SCL/INT0/PD0</text>
<text x="144.5" y="103.7">PDN</text>
<text x="144.5" y="106.3">UART</text>
<text x="158.7" y="102.5">M1B</text>
<text x="158.7" y="107.5">M2B</text>
<text x="158.9" y="105">M2A</text>
<text x="181.5" y="107.7">GRN</text>
<text x="181.6" y="102.6">BLK</text>
<text x="65.8" y="110.1">A15/PCINT23/PK7</text>
<text x="99.7" y="111.4">5V_4</text>
<text x="99.7" y="113.9">5V_5</text>
<text x="144.5" y="113.9">SPRD</text>
<text x="144.5" y="111.4">MS2</text>
<text x="144.5" y="108.8">MS1</text>
<text x="65.8" y="116.4">GND4</text>
<text x="65.8" y="119">GND5</text>
<text x="90.7" y="117.7">D22/AD0/PA0</text>
<text x="153.3" y="114.6" transform="rotate(-90 153.3 114.6)">GND</text>
<text x="155.8" y="114.6" transform="rotate(-90 155.8 114.6)">GND</text>
<text x="187.7" y="114.3" transform="rotate(-90 187.7 114.3)">RED</text>
<text x="192.8" y="114.3" transform="rotate(-90 192.8 114.3)">BLU</text>
<text x="65.8" y="125.3">D52/SCK/PCINT1/PB1</text>
<text x="65.8" y="122.8">D53/SS/PCINT0/PB0</text>
<text x="90.7" y="120.2">D23/AD1/PA1</text>
<text x="90.7" y="122.8">D24/AD2/PA2</text>
<text x="90.7" y="125.3">D25/AD3/PA3</text>
<text x="65.8" y="130.4">D50/MISO/PCINT3/PB3</text>
<text x="65.8" y="127.9">D51/MOSI/PCINT2/PB2</text>
<text x="90.7" y="127.9">D26/AD4/PA4</text>
<text x="90.7" y="130.4">D27/AD5/PA5</text>
<text x="65.8" y="136.8">D48/ICP5/PL1</text>
<text x="65.8" y="134.2">D49/ICP4/PL0</text>
<text x="90.7" y="132.9">D28/AD6/PA6</text>
<text x="90.7" y="135.5">D29/AD7/PA7</text>
<text x="65.8" y="141.8">D46/PWM/OC5A/PL3</text>
<text x="65.8" y="139.3">D47/T5/PL2</text>
<text x="90.6" y="139.3">D30/A15/PC7</text>
<text x="90.6" y="141.8">D31/A14/PC6</text>
<text x="65.8" y="149.5">D43/PL6</text>
<text x="65.8" y="146.9">D44/PWM/OC5C/PL5</text>
<text x="65.8" y="144.4">D45/PWM/OC5B/PL4</text>
<text x="90.6" y="144.4">D32/A13/PC5</text>
<text x="90.6" y="146.9">D33/A12/PC4</text>
<text x="90.6" y="149.5">D34/A11/PC3</text>
<text x="65.8" y="155.8">D41/WR/PG0</text>
<text x="65.8" y="152">D42/PL7</text>
<text x="90.6" y="152">D35/A10/PC2</text>
<text x="91.8" y="154.5">D36/A9/PC1</text>
<text x="65.8" y="160.9">D39/ALE/PG2</text>
<text x="65.8" y="158.3">D40/RD/PG1</text>
<text x="91.8" y="157.1">D37/A8/PC0</text>
<text x="65.8" y="163.4">D38/T0/PD7</text>
</g>
<g font-size="1.8" fill="#2aa198">
<text x="50.5" y="58.1">GND</text>
<text x="51.4" y="55.5">VIO</text>
<text x="115.6" y="70.8">~{HARDWARE_ENABLE}</text>
<text x="115.6" y="75.9">STEP</text>
<text x="115.6" y="73.3">DIR</text>
<text x="151.1" y="82.2">VIO</text>
<text x="156.2" y="82.2">VM</text>
<text x="130.8" y="86">MCU_TX</text>
<text x="130.8" y="88.6">MCU_RX</text>
<text x="131.1" y="94.9">STEP</text>
<text x="132.5" y="97.4">DIR</text>
<text x="171.4" y="98.7">A</text>
<text x="171.4" y="101.3">A-</text>
<text x="128.2" y="105.1">MCU_RX</text>
<text x="128.5" y="102.5">MCU_TX</text>
<text x="171.4" y="103.8">B</text>
<text x="171.4" y="106.3">B-</text>
<text x="176.2" y="107.6">A-</text>
<text x="177.8" y="102.5">A</text>
<text x="115.6" y="110.1">VM</text>
<text x="188" y="116.5">B</text>
<text x="193" y="116.5">B-</text>
<text x="148.3" y="122.8">GND</text>
<text x="157.5" y="122.8">~{ENABLE}</text>
</g>
<text font-size="1.8" fill="#859900" x="117.8" y="100">~{HARDWARE_ENABLE}</text>
<text font-size="1.8" fill="#268bd2" x="194.3" y="106.3">M1</text>
<text font-size="1.8" fill="#6c71c4" x="172.3" y="119">Stepper_Motor_QSH2818-32-07-006</text>
<text font-size="1.4" fill="#268bd2" x="120.8" y="84.6">R1</text>
<text font-size="1.1" fill="#6c71c4" x="121.1" y="87">1k</text>
</svg>
